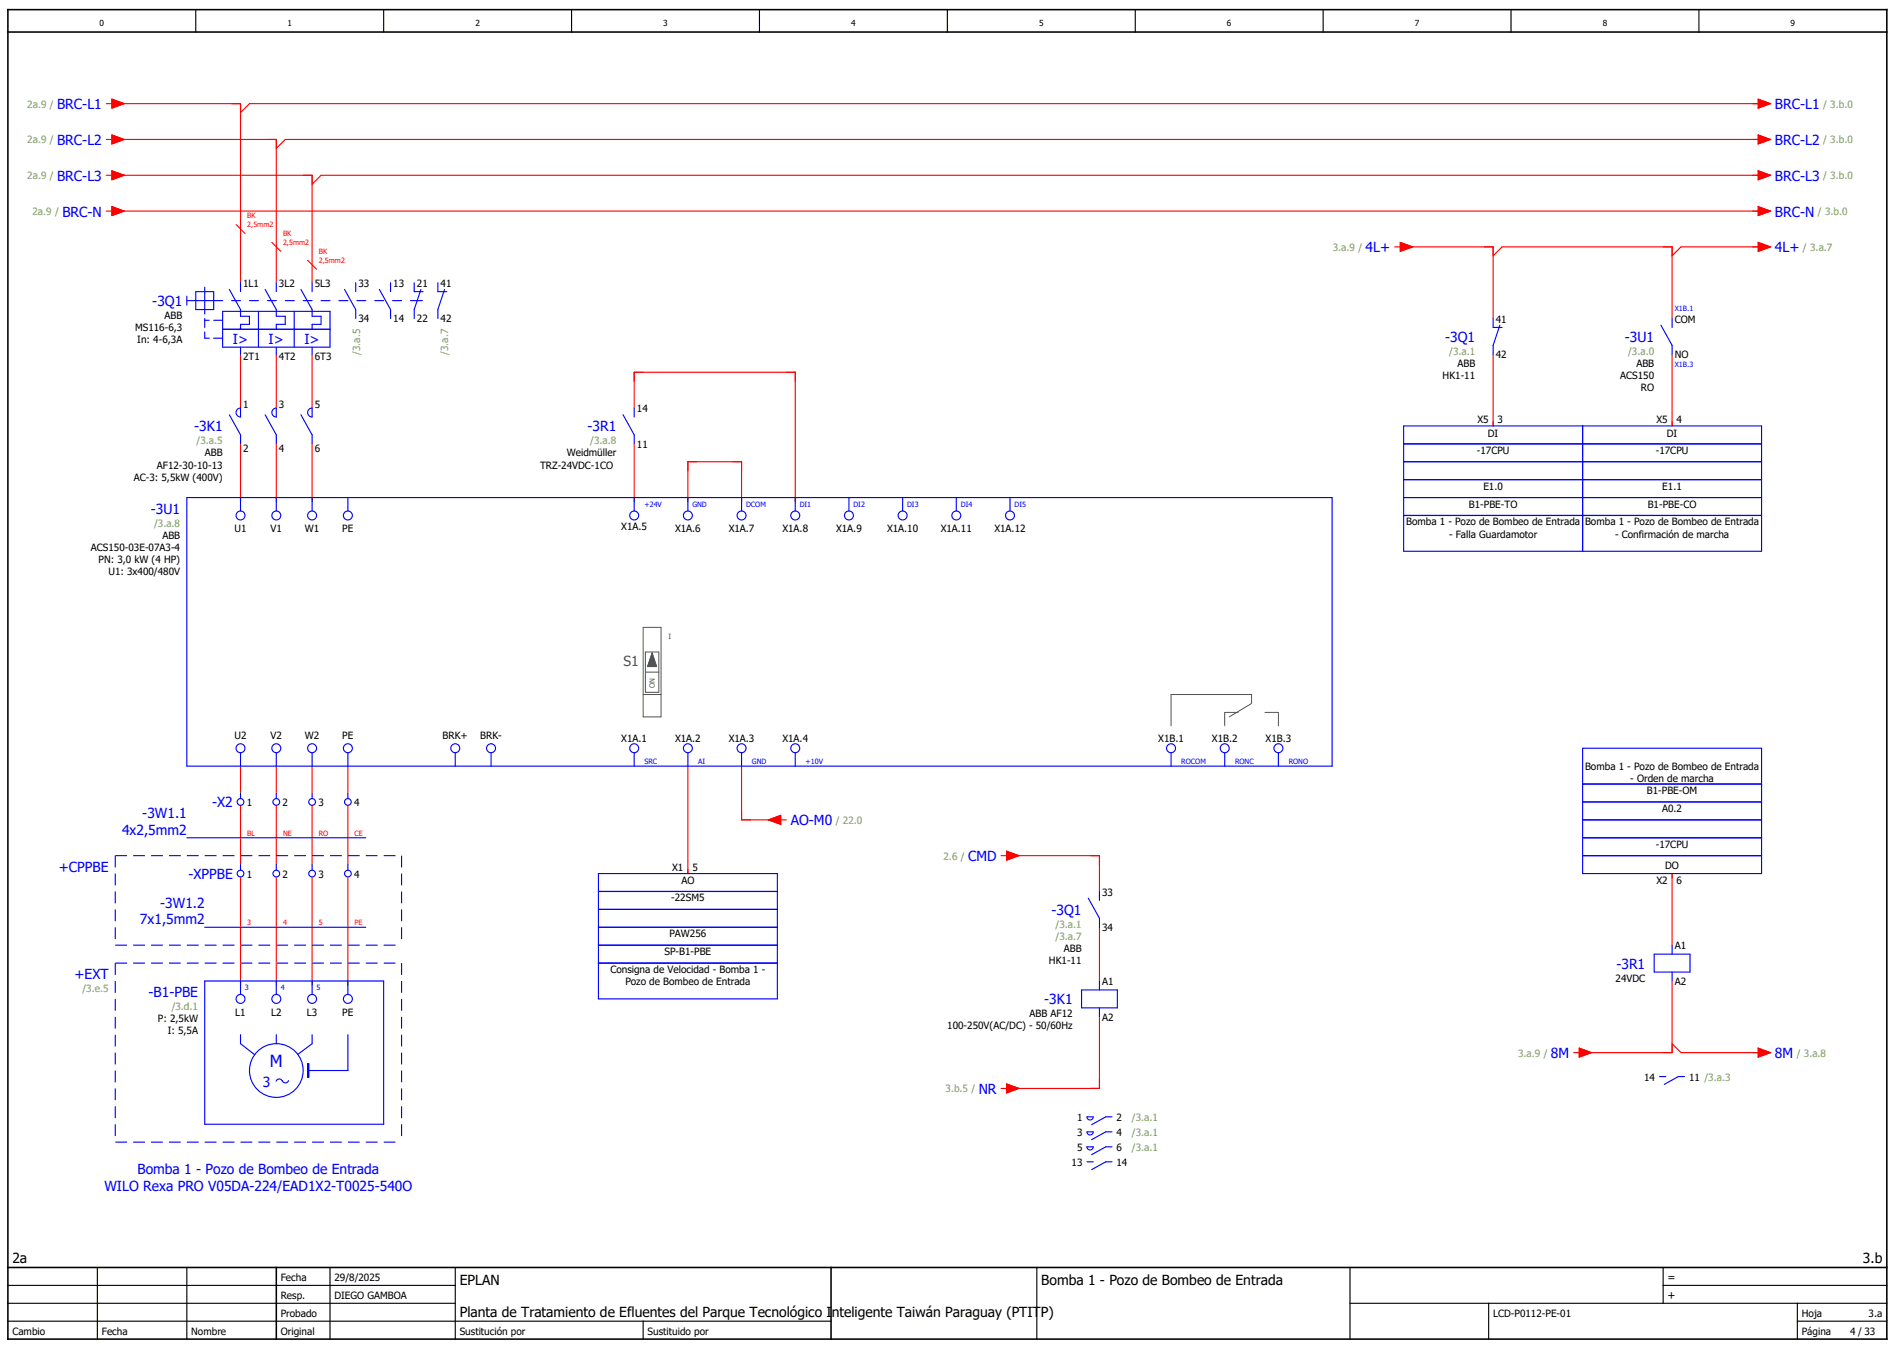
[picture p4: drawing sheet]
<svg xmlns="http://www.w3.org/2000/svg" width="424mm" height="301mm" viewBox="0 0 424 301" stroke-linecap="round" stroke-linejoin="round" font-family="sans-serif">
<g fill="none" stroke="#000" stroke-width=".25">
<path d="M43.8 2.2v5M85.8 2.2v5M127.8 2.2v5M169.8 2.2v5M211.8 2.2v5M253.8 2.2v5M295.8 2.2v5M337.8 2.2v5M379.8 2.2v5M1.8 295.2h184M1.8 291.2h100M1.8 287.2h100"/>
<path d="M21.8 283.2v16M41.8 283.2v16M73.8 283.2v16M101.8 283.2v16M143.8 295.2v4M231.8 283.2v16M301.8 291.2h120M301.8 283.2v16M332.8 291.2v8M371.8 287.2h50M371.8 283.2v8M401.8 295.2h20"/>
<path d="M401.8 291.2v8"/>
</g>
<path d="M1.8 7.2h420M1.8 2.2h420v297h-420zM1.8 283.2h420M61.8 283.2v16M185.8 283.2v16" fill="none" stroke="#000" stroke-width=".35"/>
<g fill="none" stroke="#f00" stroke-width=".25">
<path d="M23.8 23.2h1.2M23.8 31.2h1.2M23.8 39.2h1.2M25 22.2l2.8 1-2.8 1zM25 30.2l2.8 1-2.8 1zM25 38.2l2.8 1-2.8 1zM25.8 23.2h28v40M25.8 31.2h36v32M25.8 39.2h44v24M393 22.2l2.8 1-2.8 1zM393 30.2l2.8 1-2.8 1zM393 38.2l2.8 1-2.8 1z"/>
<path d="M393.8 23.2h-338l-2 2M393.8 31.2h-330l-2 2M393.8 39.2h-322l-2 2M23.8 47.2h1.2M25 46.2l2.8 1-2.8 1zM25.8 47.2h368M52.8 50.2l2 2M60.8 54.2l2 2M68.8 58.2l2 2M311.8 55.2h1.2M313 54.2l2.8 1-2.8 1zM313.8 55.2h20v16"/>
<path d="M333.8 57.2l2-2h38v16M393 46.2l2.8 1-2.8 1zM393 54.2l2.8 1-2.8 1zM393.8 55.2h-18l-2 2M53.8 79.2v12M61.8 79.2v12M69.8 79.2v12M333.8 79.2v16M373.8 79.2v16M53.8 99.2v13M61.8 99.2v13M69.8 99.2v13"/>
<path d="M141.8 91.2v-8h36v29M141.8 99.2v13M153.8 112.2v-9h12v9M53.8 171.2v6M53.8 179.9v13.3M61.8 171.2v6M61.8 179.9v13.3M69.8 171.2v6M69.8 179.9v13.3M77.8 171.2v6M77.8 179.9v13.3M153.8 171.2v24"/>
<path d="M165.8 171.2v12h8M53.8 195.9v24.3M61.8 195.9v24.3M69.8 195.9v24.3M77.8 195.9v24.3M171.8 183.2l2.7-1v2zM174.5 183.2h1.3M223.8 191.2h1.2M225 190.2l2.8 1-2.8 1zM225.8 191.2h20v8M373.8 195.2v16M245.8 207.2v12"/>
<path d="M373.8 219.2v16h-20M245.8 227.2v16h-20M351.8 235.2h1.2M353 234.2l2.8 1-2.8 1zM373.8 233.2l2 2h18M393 234.2l2.8 1-2.8 1zM223.8 243.2h1.2M225 242.2l2.8 1-2.8 1z"/>
</g>
<path d="M143.8 155.2h4M143.8 140.2h4v20h-4zM144.3 150.2h3M144.3 145.7h3v9h-3zM144.8 148.9h.1M145.8 145.9l1 3h-2zM276.8 159.2h-3v3M282.8 159.2h3v3M274.8 160.2l5-3v-2h-18v7" fill="none" stroke="#545454" stroke-width=".22"/>
<path d="M145.8 145.9l1 3h-2z" fill="#545454" stroke="#545454" stroke-width=".22"/>
<g fill="none" stroke="#00f" stroke-width=".25">
<path d="M41.8 67.2h8M41.8 66.2v2M43.8 65.2h4v4h-4zM45.8 64.2v6M45.8 71.2v2M45.8 74.2v1.4h1M45.8 71.6h1M47.8 71.6h2M47.8 75.6h2M49.8 69.6h24v8h-24zM49.8 73.6h24M51.3 64.7l2.5 4.5v1.5h2v1.8h-2v1.1"/>
<path d="M51.8 67.2h2M53.8 63.2v2M53.8 77.6v1.6M55.8 67.2h2M57.8 69.6v8M59.3 64.7l2.5 4.5v1.5h2v1.8h-2v1.1M59.8 67.2h2M61.8 63.2v2M61.8 77.6v1.6M63.8 67.2h2M65.8 69.6v8M67.3 64.7l2.5 4.5v1.5h2v1.8h-2v1.1"/>
<path d="M67.8 67.2h2M69.8 63.2v2M69.8 77.6v1.6M71.8 67.2h2M75.8 67.2h2M77 64.7l2.5 4.5v2M79.5 63.2v2M79.8 67.2h2M83.8 67.2h2M84.8 64.7l2.5 4.5v2M87.3 63.2v2M87.8 67.2h2"/>
<path d="M91.8 67.2h2.6M92.6 63.2v2h2M92.6 69.2v2M94.1 64.7l-1.5 4.5M97.9 63.2v2h2M97.9 69.2v2M99.4 64.7l-1.5 4.5M333.8 71.2v2h2M335.3 72.7l-1.5 4.5v2M371.3 72.7l2.5 4.5v2M373.8 71.2v2M51.3 92.7l2.5 4.5v2"/>
<path d="M53.1 91.4l.7-.2v2a1 1 0 0 1-1-.7 1 1 0 0 1 .3-1.1zM59.3 92.7l2.5 4.5v2M61.1 91.4l.7-.2v2a1 1 0 0 1-1-.7 1 1 0 0 1 .3-1.1zM67.3 92.7l2.5 4.5v2M69.1 91.4l.7-.2v2a1 1 0 0 1-1-.7 1 1 0 0 1 .3-1.1zM139.3 92.7l2.5 4.5v2M141.8 91.2v2M313.8 99.2h80M313.8 95.2h80v28h-80zM353.8 95.2v28M41.8 111.2h256v60h-256zM53.8 111.2v3"/>
<path d="M61.8 111.2v3M69.8 111.2v3M77.8 111.2v3M141.8 111.2v3M153.8 111.2v3M165.8 111.2v3M177.8 111.2v3M189.8 111.2v3M201.8 111.2v3M213.8 111.2v3M225.8 111.2v3M313.8 103.2h80"/>
<path d="M313.8 107.2h80M313.8 111.2h80M313.8 115.2h80M53.8 168.2v3M53.8 177.2v1.2M61.8 168.2v3M61.8 177.2v1.2M69.8 168.2v3M69.8 177.2v1.2M77.8 168.2v3M77.8 177.2v1.2M101.8 168.2v3"/>
<path d="M109.8 168.2v3M141.8 168.2v3M153.8 168.2v3M165.8 168.2v3M177.8 168.2v3M261.8 168.2v3M273.8 168.2v3M285.8 168.2v3M353.8 167.2h40v28h-40zM353.8 179.2h40M353.8 175.2h40M41.8 187.2h40"/>
<path d="M53.8 193.2v1.2M61.8 193.2v1.2M69.8 193.2v1.2M77.8 193.2v1.2M133.8 195.2h40v28h-40zM133.8 199.2h40M245.8 199.2v2M353.8 187.2h40M353.8 183.2h40M353.8 191.2h40M45.8 219.2h40v32h-40zM45.8 207.2h36"/>
<path d="M53.8 219.2v3M61.8 219.2v3M69.8 219.2v3M77.8 219.2v3M133.8 207.2h40M133.8 203.2h40M133.8 211.2h40M133.8 215.2h40M243.3 200.7l2.5 4.5v2M245.8 219.2v2M369.8 213.2h8v4h-8zM373.8 211.2v2"/>
<path d="M373.8 217.2v2M53.8 231.2v2l3.1 2.4M61.8 231.2v2M68.8 237.7h.2v3h-.2zM69.8 231.2v2l-3.2 2.4M77.8 231.2v8h-9M241.8 221.2h8v4h-8zM245.8 225.2v2M61.7 241.5l.1-.2a.75 .75 0 0 1 1.3 .2M63.1 241.4a.75 .75 0 0 0 .7 .5 .75 .75 0 0 0 .7-.5M243 249.5h1.4a.7 .7 0 0 1-.7 .7 .7 .7 0 0 1-.7-.7zM243 252.9h1.4a.7 .7 0 0 1-.7 .7 .7 .7 0 0 1-.7-.7z"/>
<path d="M243 256.2h1.4a.7 .7 0 0 1-.7 .7 .7 .7 0 0 1-.7-.7zM243 259.6h1.4M248.6 249.5h-1.4l-3.2 1.8M248.6 252.9h-1.4l-3.2 1.7M248.6 256.2h-1.4l-3.2 1.8M248.6 259.6h-1.4l-3.2 1.7M371 240.5h1.4M376.6 240.5h-1.4l-3.2 1.8"/>
<circle cx="53.8" cy="115.2" r="1"/>
<circle cx="61.8" cy="115.2" r="1"/>
<circle cx="69.8" cy="115.2" r="1"/>
<circle cx="77.8" cy="115.2" r="1"/>
<circle cx="141.8" cy="115.2" r="1"/>
<circle cx="153.8" cy="115.2" r="1"/>
<circle cx="165.8" cy="115.2" r="1"/>
<circle cx="177.8" cy="115.2" r="1"/>
<circle cx="189.8" cy="115.2" r="1"/>
<circle cx="201.8" cy="115.2" r="1"/>
<circle cx="213.8" cy="115.2" r="1"/>
<circle cx="225.8" cy="115.2" r="1"/>
<circle cx="53.8" cy="179.2" r=".75"/>
<circle cx="53.8" cy="167.2" r="1"/>
<circle cx="61.8" cy="179.2" r=".75"/>
<circle cx="61.8" cy="167.2" r="1"/>
<circle cx="69.8" cy="179.2" r=".75"/>
<circle cx="69.8" cy="167.2" r="1"/>
<circle cx="77.8" cy="179.2" r=".75"/>
<circle cx="77.8" cy="167.2" r="1"/>
<circle cx="101.8" cy="167.2" r="1"/>
<circle cx="109.8" cy="167.2" r="1"/>
<circle cx="141.8" cy="167.2" r="1"/>
<circle cx="153.8" cy="167.2" r="1"/>
<circle cx="165.8" cy="167.2" r="1"/>
<circle cx="177.8" cy="167.2" r="1"/>
<circle cx="261.8" cy="167.2" r="1"/>
<circle cx="273.8" cy="167.2" r="1"/>
<circle cx="285.8" cy="167.2" r="1"/>
<circle cx="53.8" cy="195.2" r=".75"/>
<circle cx="61.8" cy="195.2" r=".75"/>
<circle cx="69.8" cy="195.2" r=".75"/>
<circle cx="77.8" cy="195.2" r=".75"/>
<circle cx="53.8" cy="223.2" r="1"/>
<circle cx="61.8" cy="239.2" r="6"/>
<circle cx="61.8" cy="223.2" r="1"/>
<circle cx="69.8" cy="223.2" r="1"/>
<circle cx="77.8" cy="223.2" r="1"/>
</g>
<path d="M68.8 237.7h.2v3h-.2z" fill="#00f" stroke="#00f" stroke-width=".22"/>
<path d="M25.8 191.2h64M25.8 191.2v20M89.8 191.2v20M25.8 215.2h64M25.8 215.2v40M25.8 211.2h64M89.8 215.2v40M25.8 255.2h64" fill="none" stroke="#00f" stroke-width=".25" stroke-dasharray="2.6 1.4" stroke-linecap="butt"/>
<g fill="#f00" stroke="#f00" stroke-width=".22">
<path d="M25 22.2l2.8 1-2.8 1z"/>
<path d="M25 30.2l2.8 1-2.8 1z"/>
<path d="M25 38.2l2.8 1-2.8 1z"/>
<path d="M25 46.2l2.8 1-2.8 1z"/>
<path d="M313 54.2l2.8 1-2.8 1z"/>
<path d="M353 234.2l2.8 1-2.8 1z"/>
<path d="M225 242.2l2.8 1-2.8 1z"/>
<path d="M225 190.2l2.8 1-2.8 1z"/>
<path d="M393 22.2l2.8 1-2.8 1z"/>
<path d="M393 30.2l2.8 1-2.8 1z"/>
<path d="M393 38.2l2.8 1-2.8 1z"/>
<path d="M393 46.2l2.8 1-2.8 1z"/>
<path d="M393 54.2l2.8 1-2.8 1z"/>
<path d="M393 234.2l2.8 1-2.8 1z"/>
<path d="M171.8 183.2l2.7-1v2z"/>
</g>
<text font-size="3.7" fill="#00f" x="60.3" y="238.4">M</text>
<g font-size="3.1" fill="#00f">
<text x="12.8" y="24.4">BRC-L1</text>
<text x="396.8" y="24.4">BRC-L1</text>
<text x="12.8" y="32.4">BRC-L2</text>
<text x="396.8" y="32.4">BRC-L2</text>
<text x="12.8" y="40.4">BRC-L3</text>
<text x="396.8" y="40.4">BRC-L3</text>
<text x="13.9" y="48.4">BRC-N</text>
<text x="396.8" y="48.4">BRC-N</text>
<text x="305.3" y="56.4">4L+</text>
<text x="396.8" y="56.4">4L+</text>
<text x="34" y="68.4">-3Q1</text>
<text x="52.1" y="76.8">I&gt;</text>
<text x="60.1" y="76.8">I&gt;</text>
<text x="68" y="76.8">I&gt;</text>
<text x="323" y="76.4">-3Q1</text>
<text x="363.2" y="76.4">-3U1</text>
<text x="43.4" y="96.4">-3K1</text>
<text x="131.3" y="96.4">-3R1</text>
<text x="33.7" y="114.8">-3U1</text>
<text x="31.8" y="182.8">-3W1.1</text>
<text x="47.4" y="180.4">-X2</text>
<text x="176.8" y="184.4">AO-M0</text>
<text x="27.3" y="186.5">4x2,5mm2</text>
<text x="13.1" y="194.8">+CPPBE</text>
<text x="42.1" y="196.4">-XPPBE</text>
<text x="216.4" y="192.4">CMD</text>
<text x="35.8" y="202.8">-3W1.2</text>
<text x="31.3" y="206.5">7x1,5mm2</text>
<text x="235" y="204.4">-3Q1</text>
<text x="16.6" y="218.8">+EXT</text>
<text x="361.3" y="216.4">-3R1</text>
<text x="33.2" y="222.8">-B1-PBE</text>
<text x="233.4" y="224.4">-3K1</text>
<text x="346.7" y="236.4">8M</text>
<text x="396.8" y="236.4">8M</text>
<text x="58.8" y="242.9">3</text>
<text x="218.8" y="244.4">NR</text>
<text x="30.8" y="262.3">Bomba 1 - Pozo de Bombeo de Entrada</text>
<text x="23.3" y="266">WILO Rexa PRO V05DA-224/EAD1X2-T0025-540O</text>
</g>
<text font-size="3.1" fill="#545454" x="139.3" y="148.9">S1</text>
<g font-size="3.1">
<text x="2.8" y="282.2">2a</text>
<text x="102.8" y="287.2">EPLAN</text>
<text x="232.8" y="287.2">Bomba 1 - Pozo de Bombeo de Entrada</text>
<text x="416.4" y="282.2">3.b</text>
<text x="102.8" y="294.2">Planta de Tratamiento de Efluentes del Parque Tecnológico Inteligente Taiwán Paraguay (PTITP)</text>
</g>
<g font-size="2.5">
<text x="372.8" y="286.2">=</text>
<text x="372.8" y="290.2">+</text>
</g>
<g font-size="2.2" fill="#7ca552">
<text x="6.1" y="24">2a.9 /</text>
<text x="407.5" y="24">/ 3.b.0</text>
<text x="6.1" y="32">2a.9 /</text>
<text x="407.5" y="32">/ 3.b.0</text>
<text x="6.1" y="40">2a.9 /</text>
<text x="407.5" y="40">/ 3.b.0</text>
<text x="7.3" y="48">2a.9 /</text>
<text x="406.4" y="48">/ 3.b.0</text>
<text x="297.9" y="56">3.a.9 /</text>
<text x="403" y="56">/ 3.a.7</text>
<text x="80.5" y="79.3" transform="rotate(-90 80.5 79.3)">/3.a.5</text>
<text x="100.2" y="79.3" transform="rotate(-90 100.2 79.3)">/3.a.7</text>
<text x="323.9" y="79.3">/3.a.1</text>
<text x="363.9" y="79.3">/3.a.0</text>
<text x="43.9" y="99.3">/3.a.5</text>
<text x="131.9" y="99.3">/3.a.8</text>
<text x="34.4" y="117.6">/3.a.8</text>
<text x="186.8" y="184">/ 22.0</text>
<text x="210.9" y="192">2.6 /</text>
<text x="235.9" y="207.3">/3.a.1</text>
<text x="235.9" y="210">/3.a.7</text>
<text x="18.4" y="221.6">/3.e.5</text>
<text x="38.4" y="225.6">/3.d.1</text>
<text x="339.3" y="236">3.a.9 /</text>
<text x="401.6" y="236">/ 3.a.8</text>
<text x="211.4" y="244">3.b.5 /</text>
<text x="253" y="250.4">/3.a.1</text>
<text x="253" y="253.7">/3.a.1</text>
<text x="253" y="257.1">/3.a.1</text>
</g>
<g font-size="2.2">
<text x="54.4" y="64.1">1L1</text>
<text x="62.4" y="64.1">3L2</text>
<text x="70.4" y="64.1">5L3</text>
<text x="80.1" y="64.1">33</text>
<text x="87.9" y="64.1">13</text>
<text x="93.2" y="64.1">21</text>
<text x="98.5" y="64.1">41</text>
<text x="36.8" y="71.3">ABB</text>
<text x="80.1" y="72">34</text>
<text x="87.9" y="72">14</text>
<text x="93.2" y="72">22</text>
<text x="98.5" y="72">42</text>
<text x="30.2" y="74">MS116-6,3</text>
<text x="30.7" y="76.7">In: 4-6,3A</text>
<text x="334.4" y="72.1">41</text>
<text x="374.4" y="72.1">COM</text>
<text x="54.4" y="80.4">2T1</text>
<text x="62.4" y="80.4">4T2</text>
<text x="70.4" y="80.4">6T3</text>
<text x="325.8" y="82">ABB</text>
<text x="334.4" y="80">42</text>
<text x="365.8" y="82">ABB</text>
<text x="374.4" y="80">NO</text>
<text x="322.5" y="84.7">HK1-11</text>
<text x="362.2" y="84.7">ACS150</text>
<text x="366.8" y="87.4">RO</text>
<text x="54.4" y="91.1">1</text>
<text x="62.4" y="91.1">3</text>
<text x="70.4" y="91.1">5</text>
<text x="142.4" y="92.1">14</text>
<text x="330.2" y="94.5">X5</text>
<text x="334.8" y="94.5">3</text>
<text x="370.2" y="94.5">X5</text>
<text x="374.8" y="94.5">4</text>
<text x="45.8" y="102">ABB</text>
<text x="54.4" y="101">2</text>
<text x="62.4" y="101">4</text>
<text x="70.4" y="101">6</text>
<text x="126.7" y="102">Weidmüller</text>
<text x="142.4" y="100">11</text>
<text x="330.1" y="101.4">-17CPU</text>
<text x="332.6" y="97.6">DI</text>
<text x="370.1" y="101.4">-17CPU</text>
<text x="372.6" y="97.6">DI</text>
<text x="29.9" y="107.4">AC-3: 5,5kW (400V)</text>
<text x="35.1" y="104.7">AF12-30-10-13</text>
<text x="120.7" y="104.7">TRZ-24VDC-1CO</text>
<text x="328.3" y="113.4">B1-PBE-TO</text>
<text x="331.6" y="109.4">E1.0</text>
<text x="368.3" y="113.4">B1-PBE-CO</text>
<text x="371.6" y="109.4">E1.1</text>
<text x="52.4" y="118.9">U1</text>
<text x="60.5" y="118.9">V1</text>
<text x="68.1" y="118.9">W1</text>
<text x="76.5" y="118.9">PE</text>
<text x="138.9" y="118.4">X1A.5</text>
<text x="150.9" y="118.9">X1A.6</text>
<text x="162.9" y="118.9">X1A.7</text>
<text x="174.9" y="118.9">X1A.8</text>
<text x="186.9" y="118.9">X1A.9</text>
<text x="198.3" y="118.9">X1A.10</text>
<text x="210.3" y="118.9">X1A.11</text>
<text x="222.3" y="118.9">X1A.12</text>
<text x="314.3" y="117.4">Bomba 1 - Pozo de Bombeo de Entrada</text>
<text x="354.3" y="117.4">Bomba 1 - Pozo de Bombeo de Entrada</text>
<text x="20.3" y="123">ACS150-03E-07A3-4</text>
<text x="22" y="125.7">PN: 3,0 kW (4 HP)</text>
<text x="36.3" y="120.3">ABB</text>
<text x="323.9" y="120.1">- Falla Guardamotor</text>
<text x="361" y="120.1">- Confirmación de marcha</text>
<text x="24.2" y="128.4">U1: 3x400/480V</text>
<text x="52.4" y="165.2">U2</text>
<text x="60.5" y="165.2">V2</text>
<text x="68.1" y="165.2">W2</text>
<text x="76.5" y="165.2">PE</text>
<text x="98.9" y="165.2">BRK+</text>
<text x="107.3" y="165.2">BRK-</text>
<text x="138.9" y="165.7">X1A.1</text>
<text x="150.9" y="165.7">X1A.2</text>
<text x="162.9" y="165.7">X1A.3</text>
<text x="174.9" y="165.7">X1A.4</text>
<text x="258.9" y="165.7">X1B.1</text>
<text x="270.9" y="165.7">X1B.2</text>
<text x="282.9" y="165.7">X1B.3</text>
<text x="354.3" y="172">Bomba 1 - Pozo de Bombeo de Entrada</text>
<text x="364.4" y="174.7">- Orden de marcha</text>
<text x="368.1" y="177.4">B1-PBE-OM</text>
<text x="55.2" y="180">1</text>
<text x="63.2" y="180">2</text>
<text x="71.2" y="180">3</text>
<text x="79.2" y="180">4</text>
<text x="371.5" y="181.4">A0.2</text>
<text x="370.1" y="189.4">-17CPU</text>
<text x="55.2" y="196">1</text>
<text x="63.2" y="196">2</text>
<text x="71.2" y="196">3</text>
<text x="79.2" y="196">4</text>
<text x="150.2" y="194.5">X1</text>
<text x="152.3" y="197.6">AO</text>
<text x="154.8" y="194.5">5</text>
<text x="370.2" y="197.6">X2</text>
<text x="372.2" y="194.2">DO</text>
<text x="374.8" y="197.6">6</text>
<text x="150" y="201.4">-22SM5</text>
<text x="246.4" y="200.1">33</text>
<text x="149.6" y="209.4">PAW256</text>
<text x="246.4" y="208">34</text>
<text x="148.5" y="213.4">SP-B1-PBE</text>
<text x="234.5" y="215.4">HK1-11</text>
<text x="237.8" y="212.7">ABB</text>
<text x="374.4" y="212.1">A1</text>
<text x="136.4" y="217.4">Consigna de Velocidad - Bomba 1 -</text>
<text x="139.8" y="220.1">Pozo de Bombeo de Entrada</text>
<text x="246.4" y="220.1">A1</text>
<text x="361.1" y="219.3">24VDC</text>
<text x="374.4" y="220">A2</text>
<text x="52.6" y="226.9">L1</text>
<text x="60.6" y="226.9">L2</text>
<text x="68.6" y="226.9">L3</text>
<text x="76.5" y="226.9">PE</text>
<text x="230.1" y="227.3">ABB AF12</text>
<text x="246.4" y="228">A2</text>
<text x="35.3" y="228.3">P: 2,5kW</text>
<text x="37.5" y="231">I: 5,5A</text>
<text x="211.7" y="230">100-250V(AC/DC) - 50/60Hz</text>
<text x="367.5" y="241.4">14</text>
<text x="377.6" y="241.4">11 /3.a.3</text>
<text x="240.7" y="250.4">1</text>
<text x="249.6" y="250.4">2</text>
<text x="240.7" y="253.7">3</text>
<text x="240.7" y="257.1">5</text>
<text x="249.6" y="253.7">4</text>
<text x="249.6" y="257.1">6</text>
<text x="239.5" y="260.4">13</text>
<text x="249.6" y="260.4">14</text>
<text x="62.8" y="286.2">Fecha</text>
<text x="74.8" y="286.2">29/8/2025</text>
<text x="62.8" y="290.2">Resp.</text>
<text x="74.8" y="290.2">DIEGO GAMBOA</text>
<text x="2.8" y="298.2">Cambio</text>
<text x="22.8" y="298.2">Fecha</text>
<text x="42.8" y="298.2">Nombre</text>
<text x="62.8" y="298.2">Original</text>
<text x="62.8" y="294.2">Probado</text>
<text x="102.8" y="298.2">Sustitución por</text>
<text x="144.8" y="298.2">Sustituido por</text>
<text x="333.8" y="294.2">LCD-P0112-PE-01</text>
<text x="402.8" y="294.2">Hoja</text>
<text x="402.8" y="298.2">Página</text>
<text x="413.5" y="298.2">4 / 33</text>
<text x="417.7" y="294.2">3.a</text>
</g>
<g font-size="1.9">
<text x="22.3" y="5.8">0</text>
<text x="64.3" y="5.8">1</text>
<text x="106.3" y="5.8">2</text>
<text x="148.3" y="5.8">3</text>
<text x="190.3" y="5.8">4</text>
<text x="232.3" y="5.8">5</text>
<text x="274.3" y="5.8">6</text>
<text x="316.3" y="5.8">7</text>
<text x="358.3" y="5.8">8</text>
<text x="400.3" y="5.8">9</text>
</g>
<g font-size="1.6" fill="#f00">
<text x="55.3" y="50.7">2,5mm2</text>
<text x="55.3" y="48.7">BK</text>
<text x="63.3" y="52.7">BK</text>
<text x="63.3" y="54.7">2,5mm2</text>
<text x="71.3" y="58.7">2,5mm2</text>
<text x="71.3" y="56.7">BK</text>
<text x="55.3" y="186.7">BL</text>
<text x="63.3" y="186.7">NE</text>
<text x="71.3" y="186.7">RO</text>
<text x="79.3" y="186.7">CE</text>
<text x="55.3" y="206.7">3</text>
<text x="63.3" y="206.7">4</text>
<text x="71.3" y="206.7">5</text>
<text x="79.3" y="206.7">PE</text>
</g>
<g font-size="1.6" fill="#00f">
<text x="374.4" y="69.5">X1B.1</text>
<text x="374.4" y="82.1">X1B.3</text>
<text x="144.1" y="113.3">+24V</text>
<text x="154.8" y="113.3">GND</text>
<text x="166.8" y="113.3">DCOM</text>
<text x="178.8" y="113.3">DI1</text>
<text x="190.8" y="113.3">DI2</text>
<text x="202.8" y="113.3">DI3</text>
<text x="214.8" y="113.3">DI4</text>
<text x="226.8" y="113.3">DI5</text>
<text x="144.1" y="170.6">SRC</text>
<text x="156.1" y="170.6">AI</text>
<text x="168.1" y="170.6">GND</text>
<text x="180.1" y="170.6">+10V</text>
<text x="264.1" y="170.6">ROCOM</text>
<text x="276.1" y="170.6">RONC</text>
<text x="288.1" y="170.6">RONO</text>
<text x="54.8" y="221.3">3</text>
<text x="62.8" y="221.3">4</text>
<text x="70.8" y="221.3">5</text>
</g>
<g font-size="1.6" fill="#545454">
<text x="149.5" y="142.8">I</text>
<text x="146.4" y="153.8" transform="rotate(-90 146.4 153.8)">ON</text>
</g>
</svg>
